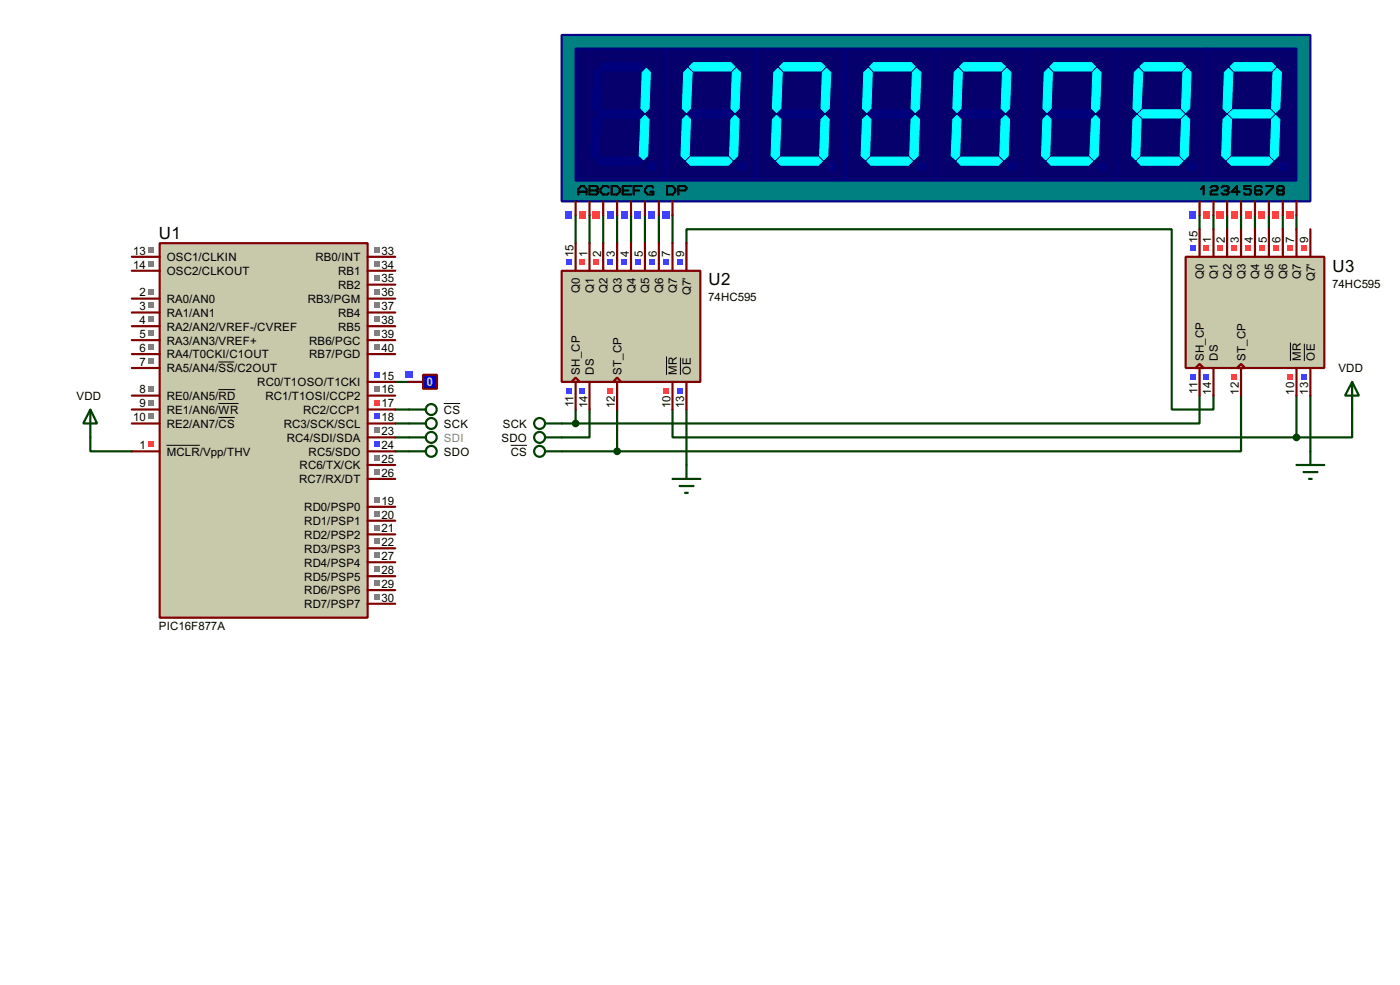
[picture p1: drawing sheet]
<svg xmlns="http://www.w3.org/2000/svg" width="256mm" height="180mm" viewBox="0 0 256 180" stroke-linecap="round" stroke-linejoin="round" font-family="sans-serif">
<g fill="none" stroke="#004000" stroke-width=".4">
<path d="M105.5 39.4v5.1M108 39.4v5.1M110.5 39.4v5.1M113.1 39.4v5.1M115.6 39.4v5.1M118.2 39.4v5.1M120.7 39.4v5.1M123.2 39.4v5.1M219.8 39.4v2.6M222.3 39.4v2.6M224.8 39.4v2.6M227.4 39.4v2.6"/>
<path d="M229.9 39.4v2.6M232.5 39.4v2.6M235 39.4v2.6M237.5 39.4v2.6M125.8 44.5v-2.5h88.9v33h7.6v-2.6M72.4 77.5h2.6M72.4 75h2.6M72.4 69.9h2.6M102.9 77.5h2.6M105.5 75v2.5M108 75v5.1h-5.1M113.1 75v7.6"/>
<path d="M123.2 75v5.1h114.3M125.8 75v10.1M219.8 72.4v5.1h-114.3M227.4 72.4v10.2h-114.3M237.5 72.4v7.7M240.1 72.4v10.2M247.7 75v5.1h-10.2M16.6 80.1v2.5h7.6M72.4 82.6h2.6M72.4 80.1h2.6M102.9 82.6h10.2"/>
</g>
<path d="M29.3 44.5h38.1v68.6h-38.1z" fill="#c8c8aa" stroke="#800000" stroke-width=".4"/>
<g fill="none" stroke="#800000" stroke-width=".4">
<path d="M24.2 54.7h5.1M24.2 57.2h5.1M24.2 59.7h5.1M24.2 47h5.1M24.2 49.6h5.1M67.4 54.7h5M67.4 57.2h5M67.4 59.7h5M67.4 47h5M67.4 49.6h5M67.4 52.1h5M24.2 64.8h5.1"/>
<path d="M24.2 67.4h5.1M24.2 72.4h5.1M24.2 75h5.1M24.2 77.5h5.1M24.2 62.3h5.1M67.4 64.8h5M67.4 72.4h5M67.4 75h5M67.4 77.5h5M67.4 62.3h5M67.4 69.9h5M24.2 82.6h5.1"/>
<path d="M67.4 92.8h5M67.4 95.3h5M67.4 97.8h5M67.4 87.7h5M67.4 85.1h5M67.4 82.6h5M67.4 80.1h5M67.4 110.5h5M67.4 108h5M67.4 105.5h5M67.4 102.9h5M67.4 100.4h5"/>
</g>
<path d="M40 66.3h2.9M40 71.3h3.1M40 73.9h3.7M40 76.4h3M30.5 81.5h6.1" fill="none" stroke="#000" stroke-width=".18"/>
<g fill="#808080">
<path d="M27.1 52.9h1v1h-1z"/>
<path d="M27.1 55.4h1v1h-1z"/>
<path d="M27.1 58h1v1h-1z"/>
<path d="M27.1 63h1v1.1h-1z"/>
<path d="M27.1 65.6h1v1h-1z"/>
<path d="M27.1 70.7h1v1h-1z"/>
<path d="M27.1 73.2h1v1h-1z"/>
<path d="M27.1 75.7h1v1.1h-1z"/>
<path d="M27.1 45.3h1v1h-1z"/>
<path d="M27.1 47.8h1v1h-1z"/>
<path d="M68.5 70.7h1v1h-1z"/>
</g>
<path d="M68.5 73.2h1v1h-1z" fill="#ff4040"/>
<path d="M68.5 75.7h1v1.1h-1z" fill="#4040ff"/>
<g fill="#808080">
<path d="M68.5 91h1v1h-1z"/>
<path d="M68.5 93.5h1v1h-1z"/>
<path d="M68.5 63h1v1.1h-1z"/>
<path d="M68.5 60.5h1v1h-1z"/>
<path d="M68.5 58h1v1h-1z"/>
<path d="M68.5 55.4h1v1h-1z"/>
<path d="M68.5 52.9h1v1h-1z"/>
<path d="M68.5 50.3h1v1.1h-1z"/>
<path d="M68.5 47.8h1v1h-1z"/>
<path d="M68.5 45.3h1v1h-1z"/>
<path d="M68.5 108.8h1v1h-1z"/>
<path d="M68.5 106.2h1v1h-1z"/>
<path d="M68.5 103.7h1v1h-1z"/>
<path d="M68.5 101.1h1v1.1h-1z"/>
<path d="M68.5 98.6h1v1h-1z"/>
<path d="M68.5 96.1h1v1h-1z"/>
<path d="M68.5 85.9h1v1h-1z"/>
<path d="M68.5 83.4h1v1h-1z"/>
</g>
<path d="M68.5 80.8h1v1h-1z" fill="#4040ff"/>
<g fill="#808080">
<path d="M68.5 78.3h1v1h-1z"/>
<path d="M27.1 60.5h1v1h-1z"/>
</g>
<path d="M68.5 68.1h1v1h-1z" fill="#4040ff"/>
<path d="M27.1 80.8h1v1h-1z" fill="#ff4040"/>
<path d="M102.9 49.6h25.4v20.3h-25.4z" fill="#c8c8aa" stroke="#800000" stroke-width=".4"/>
<g fill="none" stroke="#800000" stroke-width=".4">
<path d="M105.5 44.5v5.1M108 44.5v5.1M110.5 44.5v5.1M113.1 44.5v5.1M115.6 44.5v5.1M118.2 44.5v5.1M120.7 44.5v5.1M123.2 44.5v5.1M125.8 44.5v5.1M105.5 69.1l.7 .8h-1.5zM105.5 69.9v5.1M108 69.9v5.1"/>
<path d="M113.1 69.1l.7 .8h-1.5zM113.1 69.9v5.1M123.2 69.9v5.1M125.8 69.9v5.1"/>
</g>
<path d="M122.1 65.2v3.4M124.7 65.5v3.1" fill="none" stroke="#000" stroke-width=".18"/>
<path d="M103.7 47.4h1v1h-1z" fill="#4040ff"/>
<g fill="#ff4040">
<path d="M106.2 47.4h1v1h-1z"/>
<path d="M108.8 47.4h1v1h-1z"/>
</g>
<g fill="#4040ff">
<path d="M111.3 47.4h1v1h-1z"/>
<path d="M113.8 47.4h1.1v1h-1.1z"/>
<path d="M116.4 47.4h1v1h-1z"/>
<path d="M118.9 47.4h1v1h-1z"/>
<path d="M121.5 47.4h1v1h-1z"/>
<path d="M124 47.4h1v1h-1z"/>
<path d="M103.7 71h1v1.1h-1z"/>
</g>
<path d="M111.3 71h1v1.1h-1z" fill="#ff4040"/>
<path d="M106.2 71h1v1.1h-1z" fill="#4040ff"/>
<path d="M121.5 71h1v1.1h-1z" fill="#ff4040"/>
<path d="M124 71h1v1.1h-1z" fill="#4040ff"/>
<path d="M217.2 47h25.4v20.4h-25.4z" fill="#c8c8aa" stroke="#800000" stroke-width=".4"/>
<g fill="none" stroke="#800000" stroke-width=".4">
<path d="M219.8 42v5M222.3 42v5M224.8 42v5M227.4 42v5M229.9 42v5M232.5 42v5M235 42v5M237.5 42v5M240.1 42v5M219 67.4l.8-.8 .7 .8zM219.8 67.4v5M222.3 67.4v5"/>
<path d="M226.6 67.4l.8-.8 .7 .8zM227.4 67.4v5M237.5 67.4v5M240.1 67.4v5"/>
</g>
<path d="M236.4 62.7v3.3M239 62.9v3.2" fill="none" stroke="#000" stroke-width=".18"/>
<path d="M218 44.9h1v1h-1z" fill="#4040ff"/>
<g fill="#ff4040">
<path d="M220.5 44.9h1v1h-1z"/>
<path d="M223.1 44.9h1v1h-1z"/>
<path d="M225.6 44.9h1v1h-1z"/>
<path d="M228.1 44.9h1.1v1h-1.1z"/>
<path d="M230.7 44.9h1v1h-1z"/>
<path d="M233.2 44.9h1v1h-1z"/>
<path d="M235.8 44.9h1v1h-1z"/>
<path d="M238.3 44.9h1v1h-1z"/>
</g>
<path d="M218 68.5h1v1h-1z" fill="#4040ff"/>
<path d="M225.6 68.5h1v1h-1z" fill="#ff4040"/>
<path d="M220.5 68.5h1v1h-1z" fill="#4040ff"/>
<path d="M235.8 68.5h1v1h-1z" fill="#ff4040"/>
<path d="M238.3 68.5h1v1h-1z" fill="#4040ff"/>
<path d="M102.9 6.4h137.2v30.5h-137.2z" fill="#008080" stroke="#09018b" stroke-width=".4"/>
<path d="M105.5 8.9h16.5v24.2h-16.5z" fill="#05006c" stroke="#00007d" stroke-width=".4"/>
<g fill="#00007d" stroke="#00007d" stroke-width=".18">
<path d="M109.8 12.2l.7-.7h6.9l.8 .7-.8 .8h-6.9z" fill-rule="evenodd"/>
<path d="M117.7 13.3l.7-.8 .8 .8-.3 6.6-.7 .7-.8-.7z" fill-rule="evenodd"/>
<path d="M109.5 20.9l.8-.8h6.8l.8 .8-.8 .7h-6.8z" fill-rule="evenodd"/>
<path d="M108.8 13.3l.7-.8 .8 .8-.3 6.6-.7 .7-.8-.7z" fill-rule="evenodd"/>
<path d="M117.4 21.9l.8-.8 .7 .8-.2 6.6-.8 .8-.8-.8z" fill-rule="evenodd"/>
<path d="M109.3 29.5l.7-.7h6.9l.8 .7-.8 .8h-6.9z" fill-rule="evenodd"/>
<path d="M108.5 21.9l.8-.8 .7 .8-.2 6.6-.8 .8-.7-.8z" fill-rule="evenodd"/>
</g>
<path d="M122 8.9h16.5v24.2h-16.5z" fill="#05006c" stroke="#00007d" stroke-width=".4"/>
<g fill="#00007d" stroke="#00007d" stroke-width=".18">
<path d="M126.3 12.2l.8-.7h6.8l.8 .7-.8 .8h-6.8z" fill-rule="evenodd"/>
<path d="M134.9 12.5l.8 .8-.3 6.6-.7 .7-.8-.7 .3-6.6z" fill-rule="evenodd"/>
<path d="M126 20.9l.8-.8h6.9l.7 .8-.7 .7h-6.9z" fill-rule="evenodd"/>
<path d="M125.3 13.3l.7-.8 .8 .8-.3 6.6-.7 .7-.8-.7z" fill-rule="evenodd"/>
<path d="M133.9 21.9l.8-.8 .7 .8-.2 6.6-.8 .8-.7-.8z" fill-rule="evenodd"/>
<path d="M125.8 29.5l.7-.7h6.9l.8 .7-.8 .8h-6.9z" fill-rule="evenodd"/>
<path d="M125 21.9l.8-.8 .7 .8-.2 6.6-.8 .8-.7-.8z" fill-rule="evenodd"/>
<circle cx="119.4" cy="30.5" r=".75"/>
<circle cx="135.9" cy="30.5" r=".75"/>
</g>
<path d="M155 8.9h16.5v24.2h-16.5z" fill="#05006c" stroke="#00007d" stroke-width=".4"/>
<g fill="#00007d" stroke="#00007d" stroke-width=".18">
<path d="M159.3 12.2l.8-.7h6.8l.8 .7-.8 .8h-6.8z" fill-rule="evenodd"/>
<path d="M167.2 13.3l.7-.8 .8 .8-.2 6.6-.8 .7-.8-.7z" fill-rule="evenodd"/>
<path d="M159.1 20.9l.7-.8h6.9l.7 .8-.7 .7h-6.9z" fill-rule="evenodd"/>
<path d="M158.3 13.3l.8-.8 .7 .8-.2 6.6-.8 .7-.8-.7z" fill-rule="evenodd"/>
<path d="M166.9 21.9l.8-.8 .8 .8-.3 6.6-.8 .8-.7-.8z" fill-rule="evenodd"/>
<path d="M159.6 28.8h6.8l.8 .7-.8 .8h-6.8l-.8-.8z" fill-rule="evenodd"/>
<path d="M158 21.9l.8-.8 .8 .8-.3 6.6-.7 .8-.8-.8z" fill-rule="evenodd"/>
<circle cx="168.9" cy="30.5" r=".75"/>
</g>
<g fill="none" stroke="#000" stroke-width=".4">
<path d="M106 35.6v-1l.5-.5h.5l.5 .5v1M106 35.1h1.5M108 34.1h1.3l.2 .2v.3l-.2 .3 .2 .2v.3l-.2 .2h-1.3zM108 34.9h1.3M111.5 34.3l-.2-.2h-.8l-.5 .5v.5l.5 .5h.8l.2-.2M112.1 34.1h1l.5 .5v.5l-.5 .5h-1zM114.1 34.9h1M115.6 34.1h-1.5v1.5h1.5M116.1 34.9h1M117.6 34.1h-1.5v1.5M119.7 34.3l-.3-.2h-.7l-.5 .5v.5l.5 .5h1v-.5h-.5M122.2 34.1h1l.5 .5v.5l-.5 .5h-1z"/>
<path d="M124.3 34.9h1.2l.3-.3v-.3l-.3-.2h-1.2v1.5M220 34.6l.5-.5v1.5M221.8 34.3l.3-.2h.7l.3 .2v.3l-.3 .3h-.7l-.3 .2v.5h1.3M223.8 34.3l.3-.2h.7l.3 .2v.3l-.3 .3M224.3 34.9h.5M224.8 34.9l.3 .2v.3l-.3 .2h-.7l-.3-.2M227.1 35.1h-1.5l1-1v1.5M229.2 34.1h-1.3v.5h1l.3 .3v.5l-.3 .2h-.7l-.3-.2M231.2 34.3l-.3-.2h-.7l-.3 .2v1.1l.3 .2h.7l.3-.2v-.3l-.3-.2h-1M232 34.1h1.2v.2l-1.2 1.3M234.2 34.9l-.2-.3v-.3l.2-.2h.8l.2 .2v.3l-.2 .3M234.2 34.9l-.2 .2v.3l.2 .2h.8l.2-.2v-.3l-.2-.2"/>
<path d="M234.2 34.9h.8"/>
</g>
<path d="M138.5 8.9h16.5v24.2h-16.5z" fill="#05006c" stroke="#00007d" stroke-width=".4"/>
<g fill="#00007d" stroke="#00007d" stroke-width=".18">
<path d="M143.6 11.5h6.8l.8 .7-.8 .8h-6.8l-.8-.8z" fill-rule="evenodd"/>
<path d="M150.7 13.3l.7-.8 .8 .8-.3 6.6-.7 .7-.8-.7z" fill-rule="evenodd"/>
<path d="M142.5 20.9l.8-.8h6.9l.7 .8-.7 .7h-6.9z" fill-rule="evenodd"/>
<path d="M142.5 12.5l.8 .8-.2 6.6-.8 .7-.8-.7 .3-6.6z" fill-rule="evenodd"/>
<path d="M150.4 21.9l.8-.8 .7 .8-.2 6.6-.8 .8-.7-.8z" fill-rule="evenodd"/>
<path d="M142.3 29.5l.8-.7h6.8l.8 .7-.8 .8h-6.8z" fill-rule="evenodd"/>
<path d="M141.5 21.9l.8-.8 .8 .8-.3 6.6-.8 .8-.7-.8z" fill-rule="evenodd"/>
<circle cx="152.4" cy="30.5" r=".75"/>
</g>
<g fill="#05006c" stroke="#00007d" stroke-width=".4">
<path d="M171.5 8.9h16.5v24.2h-16.5z"/>
<path d="M188 8.9h16.5v24.2h-16.5z"/>
<path d="M204.5 8.9h16.5v24.2h-16.5z"/>
<path d="M221 8.9h16.5v24.2h-16.5z"/>
</g>
<g fill="#00007d" stroke="#00007d" stroke-width=".18">
<path d="M175.8 12.2l.8-.7h6.8l.8 .7-.8 .8h-6.8z" fill-rule="evenodd"/>
<path d="M183.7 13.3l.8-.8 .7 .8-.2 6.6-.8 .7-.8-.7z" fill-rule="evenodd"/>
<path d="M175.6 20.9l.7-.8h6.9l.8 .8-.8 .7h-6.9z" fill-rule="evenodd"/>
<path d="M174.8 13.3l.8-.8 .7 .8-.2 6.6-.8 .7-.7-.7z" fill-rule="evenodd"/>
<path d="M183.4 21.9l.8-.8 .8 .8-.3 6.6-.7 .8-.8-.8z" fill-rule="evenodd"/>
<path d="M175.3 29.5l.8-.7h6.8l.8 .7-.8 .8h-6.8z" fill-rule="evenodd"/>
<path d="M174.6 21.9l.7-.8 .8 .8-.3 6.6-.7 .8-.8-.8z" fill-rule="evenodd"/>
<path d="M193.1 11.5h6.9l.7 .7-.7 .8h-6.9l-.8-.8z" fill-rule="evenodd"/>
<path d="M200.2 13.3l.8-.8 .7 .8-.2 6.6-.8 .7-.7-.7z" fill-rule="evenodd"/>
<path d="M192.8 20.1h6.9l.8 .8-.8 .7h-6.9l-.7-.7z" fill-rule="evenodd"/>
<path d="M191.3 13.3l.8-.8 .7 .8-.2 6.6-.8 .7-.7-.7z" fill-rule="evenodd"/>
<path d="M200 21.9l.7-.8 .8 .8-.3 6.6-.7 .8-.8-.8z" fill-rule="evenodd"/>
<path d="M192.6 28.8h6.8l.8 .7-.8 .8h-6.8l-.8-.8z" fill-rule="evenodd"/>
<path d="M191.1 21.9l.7-.8 .8 .8-.3 6.6-.7 .8-.8-.8z" fill-rule="evenodd"/>
<path d="M208.8 12.2l.8-.7h6.9l.7 .7-.7 .8h-6.9z" fill-rule="evenodd"/>
<path d="M216.7 13.3l.8-.8 .7 .8-.2 6.6-.8 .7-.7-.7z" fill-rule="evenodd"/>
<path d="M208.6 20.9l.8-.8h6.8l.8 .8-.8 .7h-6.8z" fill-rule="evenodd"/>
<path d="M208.6 12.5l.8 .8-.3 6.6-.8 .7-.7-.7 .2-6.6z" fill-rule="evenodd"/>
<path d="M216.5 21.9l.7-.8 .8 .8-.3 6.6-.7 .8-.8-.8z" fill-rule="evenodd"/>
<path d="M208.3 29.5l.8-.7h6.9l.7 .7-.7 .8h-6.9z" fill-rule="evenodd"/>
<path d="M207.6 21.9l.7-.8 .8 .8-.3 6.6-.7 .8-.8-.8z" fill-rule="evenodd"/>
<path d="M225.4 12.2l.7-.7h6.9l.7 .7-.7 .8h-6.9z" fill-rule="evenodd"/>
<path d="M233.2 13.3l.8-.8 .8 .8-.3 6.6-.8 .7-.7-.7z" fill-rule="evenodd"/>
<path d="M225.1 20.9l.8-.8h6.8l.8 .8-.8 .7h-6.8z" fill-rule="evenodd"/>
<path d="M224.3 13.3l.8-.8 .8 .8-.3 6.6-.8 .7-.7-.7z" fill-rule="evenodd"/>
<path d="M233 21.9l.7-.8 .8 .8-.3 6.6-.7 .8-.8-.8z" fill-rule="evenodd"/>
<path d="M224.8 29.5l.8-.7h6.9l.7 .7-.7 .8h-6.9z" fill-rule="evenodd"/>
<path d="M224.1 21.9l.7-.8 .8 .8-.2 6.6-.8 .8-.8-.8z" fill-rule="evenodd"/>
<circle cx="185.4" cy="30.5" r=".75"/>
<circle cx="201.9" cy="30.5" r=".75"/>
<circle cx="218.4" cy="30.5" r=".75"/>
<circle cx="235" cy="30.5" r=".75"/>
</g>
<g fill="#0ff" stroke="#0ff" stroke-width=".18">
<path d="M117.7 13.3l.7-.8 .8 .8-.3 6.6-.7 .7-.8-.7z" fill-rule="evenodd"/>
<path d="M117.4 21.9l.8-.8 .7 .8-.2 6.6-.8 .8-.8-.8z" fill-rule="evenodd"/>
<path d="M126.3 12.2l.8-.7h6.8l.8 .7-.8 .8h-6.8z" fill-rule="evenodd"/>
<path d="M134.9 12.5l.8 .8-.3 6.6-.7 .7-.8-.7 .3-6.6z" fill-rule="evenodd"/>
<path d="M133.9 21.9l.8-.8 .7 .8-.2 6.6-.8 .8-.7-.8z" fill-rule="evenodd"/>
<path d="M125.8 29.5l.7-.7h6.9l.8 .7-.8 .8h-6.9z" fill-rule="evenodd"/>
<path d="M125 21.9l.8-.8 .7 .8-.2 6.6-.8 .8-.7-.8z" fill-rule="evenodd"/>
<path d="M125.3 13.3l.7-.8 .8 .8-.3 6.6-.7 .7-.8-.7z" fill-rule="evenodd"/>
<path d="M143.6 11.5h6.8l.8 .7-.8 .8h-6.8l-.8-.8z" fill-rule="evenodd"/>
<path d="M150.7 13.3l.7-.8 .8 .8-.3 6.6-.7 .7-.8-.7z" fill-rule="evenodd"/>
<path d="M150.4 21.9l.8-.8 .7 .8-.2 6.6-.8 .8-.7-.8z" fill-rule="evenodd"/>
<path d="M142.3 29.5l.8-.7h6.8l.8 .7-.8 .8h-6.8z" fill-rule="evenodd"/>
<path d="M141.5 21.9l.8-.8 .8 .8-.3 6.6-.8 .8-.7-.8z" fill-rule="evenodd"/>
<path d="M142.5 12.5l.8 .8-.2 6.6-.8 .7-.8-.7 .3-6.6z" fill-rule="evenodd"/>
<path d="M159.3 12.2l.8-.7h6.8l.8 .7-.8 .8h-6.8z" fill-rule="evenodd"/>
<path d="M167.2 13.3l.7-.8 .8 .8-.2 6.6-.8 .7-.8-.7z" fill-rule="evenodd"/>
<path d="M166.9 21.9l.8-.8 .8 .8-.3 6.6-.8 .8-.7-.8z" fill-rule="evenodd"/>
<path d="M159.6 28.8h6.8l.8 .7-.8 .8h-6.8l-.8-.8z" fill-rule="evenodd"/>
<path d="M158 21.9l.8-.8 .8 .8-.3 6.6-.7 .8-.8-.8z" fill-rule="evenodd"/>
<path d="M158.3 13.3l.8-.8 .7 .8-.2 6.6-.8 .7-.8-.7z" fill-rule="evenodd"/>
<path d="M175.8 12.2l.8-.7h6.8l.8 .7-.8 .8h-6.8z" fill-rule="evenodd"/>
<path d="M183.7 13.3l.8-.8 .7 .8-.2 6.6-.8 .7-.8-.7z" fill-rule="evenodd"/>
<path d="M183.4 21.9l.8-.8 .8 .8-.3 6.6-.7 .8-.8-.8z" fill-rule="evenodd"/>
<path d="M175.3 29.5l.8-.7h6.8l.8 .7-.8 .8h-6.8z" fill-rule="evenodd"/>
<path d="M174.6 21.9l.7-.8 .8 .8-.3 6.6-.7 .8-.8-.8z" fill-rule="evenodd"/>
<path d="M174.8 13.3l.8-.8 .7 .8-.2 6.6-.8 .7-.7-.7z" fill-rule="evenodd"/>
<path d="M193.1 11.5h6.9l.7 .7-.7 .8h-6.9l-.8-.8z" fill-rule="evenodd"/>
<path d="M200.2 13.3l.8-.8 .7 .8-.2 6.6-.8 .7-.7-.7z" fill-rule="evenodd"/>
<path d="M200 21.9l.7-.8 .8 .8-.3 6.6-.7 .8-.8-.8z" fill-rule="evenodd"/>
<path d="M192.6 28.8h6.8l.8 .7-.8 .8h-6.8l-.8-.8z" fill-rule="evenodd"/>
<path d="M191.1 21.9l.7-.8 .8 .8-.3 6.6-.7 .8-.8-.8z" fill-rule="evenodd"/>
<path d="M191.3 13.3l.8-.8 .7 .8-.2 6.6-.8 .7-.7-.7z" fill-rule="evenodd"/>
<path d="M208.8 12.2l.8-.7h6.9l.7 .7-.7 .8h-6.9z" fill-rule="evenodd"/>
<path d="M216.7 13.3l.8-.8 .7 .8-.2 6.6-.8 .7-.7-.7z" fill-rule="evenodd"/>
<path d="M216.5 21.9l.7-.8 .8 .8-.3 6.6-.7 .8-.8-.8z" fill-rule="evenodd"/>
<path d="M208.3 29.5l.8-.7h6.9l.7 .7-.7 .8h-6.9z" fill-rule="evenodd"/>
<path d="M207.6 21.9l.7-.8 .8 .8-.3 6.6-.7 .8-.8-.8z" fill-rule="evenodd"/>
<path d="M208.6 12.5l.8 .8-.3 6.6-.8 .7-.7-.7 .2-6.6z" fill-rule="evenodd"/>
<path d="M208.6 20.9l.8-.8h6.8l.8 .8-.8 .7h-6.8z" fill-rule="evenodd"/>
<path d="M225.4 12.2l.7-.7h6.9l.7 .7-.7 .8h-6.9z" fill-rule="evenodd"/>
<path d="M233.2 13.3l.8-.8 .8 .8-.3 6.6-.8 .7-.7-.7z" fill-rule="evenodd"/>
<path d="M233 21.9l.7-.8 .8 .8-.3 6.6-.7 .8-.8-.8z" fill-rule="evenodd"/>
<path d="M224.8 29.5l.8-.7h6.9l.7 .7-.7 .8h-6.9z" fill-rule="evenodd"/>
<path d="M224.1 21.9l.7-.8 .8 .8-.2 6.6-.8 .8-.8-.8z" fill-rule="evenodd"/>
<path d="M224.3 13.3l.8-.8 .8 .8-.3 6.6-.8 .7-.7-.7z" fill-rule="evenodd"/>
<path d="M225.1 20.9l.8-.8h6.8l.8 .8-.8 .7h-6.8z" fill-rule="evenodd"/>
</g>
<g fill="none" stroke="#800000" stroke-width=".4">
<path d="M105.5 36.9v2.5M108 36.9v2.5M110.5 36.9v2.5M113.1 36.9v2.5M115.6 36.9v2.5M118.2 36.9v2.5M120.7 36.9v2.5M123.2 36.9v2.5M219.8 36.9v2.5M222.3 36.9v2.5M224.8 36.9v2.5M227.4 36.9v2.5"/>
<path d="M229.9 36.9v2.5M232.5 36.9v2.5M235 36.9v2.5M237.5 36.9v2.5"/>
</g>
<path d="M217.9 38.8h1.2v1.3h-1.2z" fill="#4040ff"/>
<g fill="#ff4040">
<path d="M220.4 38.8h1.3v1.3h-1.3z"/>
<path d="M222.9 38.8h1.3v1.3h-1.3z"/>
<path d="M225.5 38.8h1.2v1.3h-1.2z"/>
</g>
<path d="M103.6 38.8h1.2v1.3h-1.2z" fill="#4040ff"/>
<g fill="#ff4040">
<path d="M106.1 38.8h1.3v1.3h-1.3z"/>
<path d="M108.6 38.8h1.3v1.3h-1.3z"/>
</g>
<g fill="#4040ff">
<path d="M111.2 38.8h1.2v1.3h-1.2z"/>
<path d="M113.7 38.8h1.3v1.3h-1.3z"/>
<path d="M116.3 38.8h1.2v1.3h-1.2z"/>
<path d="M118.8 38.8h1.3v1.3h-1.3z"/>
<path d="M121.3 38.8h1.3v1.3h-1.3z"/>
</g>
<g fill="#ff4040">
<path d="M228 38.8h1.3v1.3h-1.3z"/>
<path d="M230.6 38.8h1.2v1.3h-1.2z"/>
<path d="M233.1 38.8h1.3v1.3h-1.3z"/>
<path d="M235.6 38.8h1.3v1.3h-1.3z"/>
</g>
<g fill="none" stroke="#004000" stroke-width=".4">
<path d="M16.6 75l1.2 2.5h-2.5zM16.6 75v5.1M75 77.5h3M75 75h3M99.9 77.5h3M247.7 69.9l1.3 2.5h-2.6zM247.7 69.9v5.1M75 80.1h3M75 82.6h3M99.9 80.1h3M99.9 82.6h3M123.2 87.7h5.1"/>
<path d="M124.5 89h2.6M125.5 90.2h.5M125.8 85.1v2.6M237.5 85.1h5.1M238.8 86.4h2.6M239.8 87.7h.5M240.1 82.6v2.5"/>
<circle cx="79" cy="75" r="1"/>
<circle cx="79" cy="77.5" r="1"/>
<circle cx="98.8" cy="77.5" r="1"/>
<circle cx="79" cy="82.6" r="1"/>
<circle cx="79" cy="80.1" r="1"/>
<circle cx="98.8" cy="82.6" r="1"/>
<circle cx="98.8" cy="80.1" r="1"/>
</g>
<path d="M81.3 73.9h3M93.6 81.5h3" fill="none" stroke="#000" stroke-width=".18"/>
<g fill="#004000" stroke="#004000" stroke-width=".4">
<circle cx="105.4" cy="77.5" r=".5"/>
<circle cx="113" cy="82.6" r=".5"/>
<circle cx="237.5" cy="80.1" r=".5"/>
</g>
<path d="M77.5 68.6h2.6v2.6h-2.6z" fill="#0000c0" stroke="#800000" stroke-width=".4"/>
<path d="M75 69.9h2.5" fill="none" stroke="#800000" stroke-width=".4"/>
<path d="M74.3 68h1.3v1.3h-1.3z" fill="#4040ff"/>
<g font-size="3.5">
<text x="29.1" y="43.7">U1</text>
<text x="129.8" y="52.2">U2</text>
<text x="244.1" y="49.7">U3</text>
</g>
<text font-size="2.5" fill="#c0c0c0" x="78.2" y="70.7">0</text>
<g font-size="2.4">
<text x="24.4" y="46.6">13</text>
<text x="30.5" y="47.8">OSC1/CLKIN</text>
<text x="57.8" y="47.8">RB0/INT</text>
<text x="69.9" y="46.6">33</text>
<text x="105.1" y="47" transform="rotate(-90 105.1 47)">15</text>
<text x="107.6" y="47" transform="rotate(-90 107.6 47)">1</text>
<text x="110.1" y="47" transform="rotate(-90 110.1 47)">2</text>
<text x="112.7" y="47" transform="rotate(-90 112.7 47)">3</text>
<text x="115.2" y="47" transform="rotate(-90 115.2 47)">4</text>
<text x="117.8" y="47" transform="rotate(-90 117.8 47)">5</text>
<text x="120.3" y="47" transform="rotate(-90 120.3 47)">6</text>
<text x="122.8" y="47" transform="rotate(-90 122.8 47)">7</text>
<text x="125.4" y="47" transform="rotate(-90 125.4 47)">9</text>
<text x="219.4" y="44.5" transform="rotate(-90 219.4 44.5)">15</text>
<text x="221.9" y="44.5" transform="rotate(-90 221.9 44.5)">1</text>
<text x="224.4" y="44.5" transform="rotate(-90 224.4 44.5)">2</text>
<text x="227" y="44.5" transform="rotate(-90 227 44.5)">3</text>
<text x="229.5" y="44.5" transform="rotate(-90 229.5 44.5)">4</text>
<text x="232.1" y="44.5" transform="rotate(-90 232.1 44.5)">5</text>
<text x="234.6" y="44.5" transform="rotate(-90 234.6 44.5)">6</text>
<text x="237.1" y="44.5" transform="rotate(-90 237.1 44.5)">7</text>
<text x="239.7" y="44.5" transform="rotate(-90 239.7 44.5)">9</text>
<text x="24.4" y="49.2">14</text>
<text x="30.5" y="50.4">OSC2/CLKOUT</text>
<text x="61.9" y="52.9">RB2</text>
<text x="61.9" y="50.4">RB1</text>
<text x="69.9" y="51.7">35</text>
<text x="69.9" y="49.2">34</text>
<text x="106.2" y="53.7" transform="rotate(-90 106.2 53.7)">Q0</text>
<text x="108.8" y="53.7" transform="rotate(-90 108.8 53.7)">Q1</text>
<text x="111.3" y="53.7" transform="rotate(-90 111.3 53.7)">Q2</text>
<text x="113.9" y="53.7" transform="rotate(-90 113.9 53.7)">Q3</text>
<text x="116.4" y="53.7" transform="rotate(-90 116.4 53.7)">Q4</text>
<text x="118.9" y="53.7" transform="rotate(-90 118.9 53.7)">Q5</text>
<text x="121.5" y="53.7" transform="rotate(-90 121.5 53.7)">Q6</text>
<text x="124" y="53.7" transform="rotate(-90 124 53.7)">Q7</text>
<text x="220.6" y="51.1" transform="rotate(-90 220.6 51.1)">Q0</text>
<text x="223.1" y="51.1" transform="rotate(-90 223.1 51.1)">Q1</text>
<text x="225.6" y="51.1" transform="rotate(-90 225.6 51.1)">Q2</text>
<text x="228.2" y="51.1" transform="rotate(-90 228.2 51.1)">Q3</text>
<text x="230.7" y="51.1" transform="rotate(-90 230.7 51.1)">Q4</text>
<text x="233.3" y="51.1" transform="rotate(-90 233.3 51.1)">Q5</text>
<text x="235.8" y="51.1" transform="rotate(-90 235.8 51.1)">Q6</text>
<text x="238.3" y="51.1" transform="rotate(-90 238.3 51.1)">Q7</text>
<text x="240.9" y="51.5" transform="rotate(-90 240.9 51.5)">Q7'</text>
<text x="244.1" y="52.6">74HC595</text>
<text x="25.6" y="54.3">2</text>
<text x="25.6" y="56.8">3</text>
<text x="25.6" y="59.3">4</text>
<text x="30.5" y="55.4">RA0/AN0</text>
<text x="30.5" y="58">RA1/AN1</text>
<text x="56.4" y="55.4">RB3/PGM</text>
<text x="61.9" y="58">RB4</text>
<text x="69.9" y="59.3">38</text>
<text x="69.9" y="56.8">37</text>
<text x="69.9" y="54.3">36</text>
<text x="126.6" y="54.1" transform="rotate(-90 126.6 54.1)">Q7'</text>
<text x="129.8" y="55.2">74HC595</text>
<text x="25.6" y="64.4">6</text>
<text x="25.6" y="61.9">5</text>
<text x="30.5" y="60.5">RA2/AN2/VREF-/CVREF</text>
<text x="30.5" y="65.6">RA4/T0CKI/C1OUT</text>
<text x="30.5" y="63.1">RA3/AN3/VREF+</text>
<text x="56.6" y="65.6">RB7/PGD</text>
<text x="56.6" y="63.1">RB6/PGC</text>
<text x="61.9" y="60.5">RB5</text>
<text x="69.9" y="64.4">40</text>
<text x="69.9" y="61.9">39</text>
<text x="25.6" y="67">7</text>
<text x="25.6" y="72">8</text>
<text x="30.5" y="68.1">RA5/AN4/SS/C2OUT</text>
<text x="47.1" y="70.7">RC0/T1OSO/T1CKI</text>
<text x="69.9" y="72">16</text>
<text x="69.9" y="69.5">15</text>
<text x="106.2" y="68.6" transform="rotate(-90 106.2 68.6)">SH_CP</text>
<text x="108.8" y="68.6" transform="rotate(-90 108.8 68.6)">DS</text>
<text x="113.9" y="68.6" transform="rotate(-90 113.9 68.6)">ST_CP</text>
<text x="124" y="68.6" transform="rotate(-90 124 68.6)">MR</text>
<text x="126.6" y="68.6" transform="rotate(-90 126.6 68.6)">OE</text>
<text x="220.6" y="66" transform="rotate(-90 220.6 66)">SH_CP</text>
<text x="223.1" y="66" transform="rotate(-90 223.1 66)">DS</text>
<text x="228.2" y="66" transform="rotate(-90 228.2 66)">ST_CP</text>
<text x="238.3" y="66" transform="rotate(-90 238.3 66)">MR</text>
<text x="240.9" y="66" transform="rotate(-90 240.9 66)">OE</text>
<text x="245.2" y="68.1">VDD</text>
<text x="14" y="73.2">VDD</text>
<text x="24.4" y="77.1">10</text>
<text x="25.6" y="74.6">9</text>
<text x="30.5" y="73.2">RE0/AN5/RD</text>
<text x="30.5" y="75.8">RE1/AN6/WR</text>
<text x="48.6" y="73.2">RC1/T1OSI/CCP2</text>
<text x="55.5" y="75.8">RC2/CCP1</text>
<text x="69.9" y="74.6">17</text>
<text x="69.9" y="77.1">18</text>
<text x="81.3" y="75.8">CS</text>
<text x="105.1" y="74.6" transform="rotate(-90 105.1 74.6)">11</text>
<text x="107.6" y="74.7" transform="rotate(-90 107.6 74.7)">14</text>
<text x="112.7" y="74.7" transform="rotate(-90 112.7 74.7)">12</text>
<text x="122.8" y="74.7" transform="rotate(-90 122.8 74.7)">10</text>
<text x="125.4" y="74.7" transform="rotate(-90 125.4 74.7)">13</text>
<text x="219.4" y="72.1" transform="rotate(-90 219.4 72.1)">11</text>
<text x="221.9" y="72.2" transform="rotate(-90 221.9 72.2)">14</text>
<text x="227" y="72.2" transform="rotate(-90 227 72.2)">12</text>
<text x="237.1" y="72.2" transform="rotate(-90 237.1 72.2)">10</text>
<text x="239.7" y="72.2" transform="rotate(-90 239.7 72.2)">13</text>
<text x="25.6" y="82.2">1</text>
<text x="30.5" y="78.3">RE2/AN7/CS</text>
<text x="30.5" y="83.4">MCLR/Vpp/THV</text>
<text x="52" y="78.3">RC3/SCK/SCL</text>
<text x="52.5" y="80.8">RC4/SDI/SDA</text>
<text x="56.5" y="83.4">RC5/SDO</text>
<text x="69.9" y="82.2">24</text>
<text x="69.9" y="79.7">23</text>
<text x="81.3" y="78.3">SCK</text>
<text x="81.3" y="83.4">SDO</text>
<text x="91.9" y="80.8">SDO</text>
<text x="92.1" y="78.3">SCK</text>
<text x="93.6" y="83.4">CS</text>
<text x="54.8" y="88.5">RC7/RX/DT</text>
<text x="54.9" y="85.9">RC6/TX/CK</text>
<text x="69.9" y="87.3">26</text>
<text x="69.9" y="84.7">25</text>
<text x="55.7" y="93.6">RD0/PSP0</text>
<text x="69.9" y="92.4">19</text>
<text x="69.9" y="94.9">20</text>
<text x="55.7" y="96.1">RD1/PSP1</text>
<text x="55.7" y="101.2">RD3/PSP3</text>
<text x="55.7" y="98.6">RD2/PSP2</text>
<text x="69.9" y="100">22</text>
<text x="69.9" y="97.4">21</text>
<text x="55.7" y="106.3">RD5/PSP5</text>
<text x="55.7" y="103.7">RD4/PSP4</text>
<text x="69.9" y="107.6">29</text>
<text x="69.9" y="105.1">28</text>
<text x="69.9" y="102.5">27</text>
<text x="55.7" y="111.3">RD7/PSP7</text>
<text x="55.7" y="108.8">RD6/PSP6</text>
<text x="69.9" y="110.1">30</text>
<text x="29.1" y="115.3">PIC16F877A</text>
</g>
<text font-size="2.4" fill="#808080" x="81.3" y="80.8">SDI</text>
</svg>
